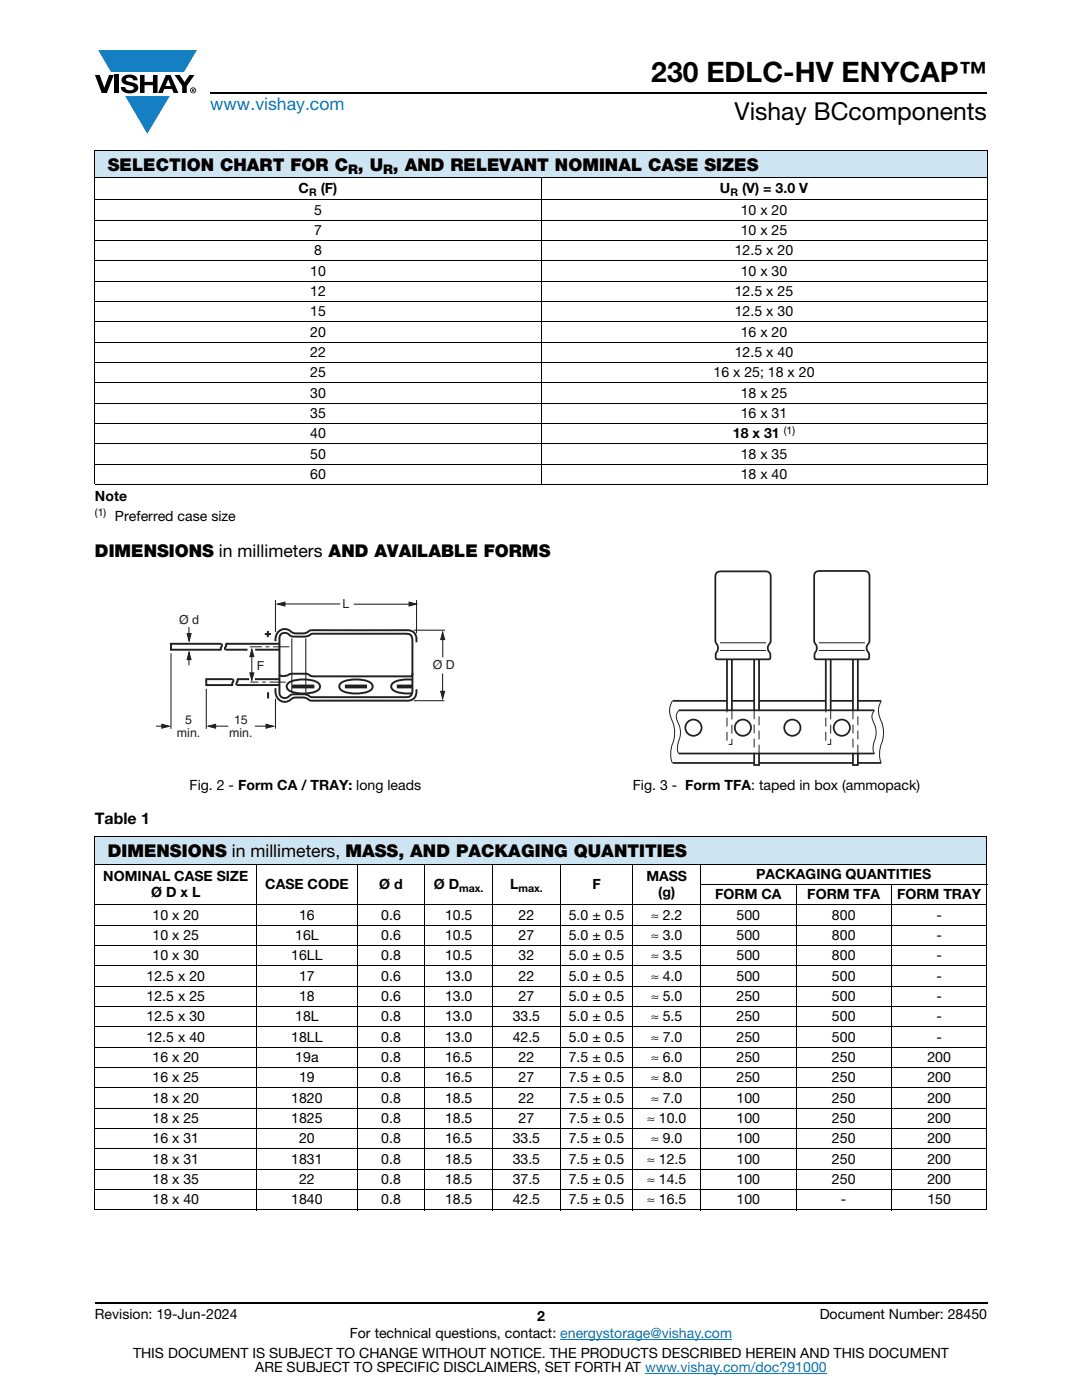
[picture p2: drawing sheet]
<svg xmlns="http://www.w3.org/2000/svg" width="216mm" height="279mm" viewBox="0 0 216 279" stroke-linecap="round" stroke-linejoin="round" font-family="sans-serif">
<g fill="#147fc3">
<path d="M19.6 10h19.7l-2.6 4.3h-1.1h-13.5z"/>
<path d="M25 19.2h8.9l-4.5 7.5z"/>
</g>
<g fill="#000">
<path d="M18.9 15h1l.9 2.5 1-2.5h.9l-1.4 3.6h-1zM22.9 15h.9v3.6h-.9zM24.6 15.3a2.1 2.1 0 0 1 2.8 .3l.1 .4h-.9a.79 .79 0 0 0-.7-.5 .79 .79 0 0 0-.8 .4l.3 .3 1 .2a1.08 1.08 0 0 1 1.2 1.1 1.08 1.08 0 0 1-1.1 1.1 1.73 1.73 0 0 1-2.4-1.2h.9a.96 .96 0 0 0 .8 .6 .96 .96 0 0 0 .9-.4 1.31 1.31 0 0 0-1.2-.6 1.03 1.03 0 0 1-1.1-.6 1.03 1.03 0 0 1 .2-1.1zM27.9 15h.9v1.3h1.7v-1.3h.9v3.6h-.9v-1.6h-1.7v1.6h-.9zM34.8 15h1.1l.9 1.4 1-1.4h1l-1.5 2.2v1.4h-.9v-1.4z"/>
<path d="M33.6 15.8l.5 1.4h-1.1zM33.1 15l-1.6 3.6h1l.3-.8h1.5l.3 .8h1l-1.6-3.6z"/>
<path d="M38.4 17.8h.2v.2h-.2zM38.3 17.7v.7h.1v-.3l.4 .3-.2-.3 .2-.2-.1-.2z"/>
<path d="M38.1 18a.46 .46 0 0 1 .9 0 .46 .46 0 0 1-.9 0zM37.9 18a.6 .6 0 0 0 1.2 0 .6 .6 0 0 0-1.2 0z"/>
</g>
<path d="M42 18.6h155M18.9 260h178.1" fill="none" stroke="#000" stroke-width=".36"/>
<path d="M111.8 267.3h34.3M128.7 274h36.3" fill="none" stroke="#067ec4" stroke-width=".2"/>
<path d="M18.9 30h178.1v5.5h-178.1z" fill="#cde5f3"/>
<g fill="none" stroke="#000" stroke-width=".2">
<path d="M18.9 30h178.1M18.9 35.5h178.1M18.9 39.9h178.1M18.9 30.1v66.5M107.9 35.4v61.4M197 30.1v66.5M18.9 44h178.1M18.9 48h178.1M18.9 52.1h178.1M18.9 56.1h178.1M18.9 60.2h178.1M18.9 64.2h178.1"/>
<path d="M18.9 68.3h178.1M18.9 72.4h178.1M18.9 76.4h178.1M18.9 80.5h178.1M18.9 84.5h178.1M18.9 88.6h178.1M18.9 92.6h178.1M18.9 96.7h178.1"/>
</g>
<path d="M44.2 128.5h-10.1v1.2h10.1M45 128.5h10.8M46.4 135.5h-5.2v1.2h5.3M55 137.3a2.25 2.25 0 0 0 1.8 2.8l.6-.1a3.8 3.8 0 0 1 4.2-.4l.7 .2h18.4a1.89 1.89 0 0 0 2.4-2.2M55 128a1.95 1.95 0 0 1 1-2.2 1.95 1.95 0 0 1 2.4 .5l.7 .1a3.6 3.6 0 0 0 2.7-.6h18.9a1.93 1.93 0 0 1 2.4 2.4M55.8 136.7h-8.5M56.1 126.5a1.42 1.42 0 0 1 1.9 .4l.8 .2a4.8 4.8 0 0 0 3.3-.6h18.7a1.21 1.21 0 0 1 1.5 1.5v9.6a1.21 1.21 0 0 1-1.5 1.5h-18.2l-.8-.1a4.4 4.4 0 0 0-3-.4l-.8 .1a1.24 1.24 0 0 1-1.6 .5 1.24 1.24 0 0 1-.6-1.6v-8.7a3 3 0 0 1 .3-2.4zM68 136.3a6.6 6.6 0 0 1 6 0 .92 .92 0 0 1 .3 1 .92 .92 0 0 1-.7 .6 7 7 0 0 1-5.6-.2 .85 .85 0 0 1 0-1.4zM82.3 134.4l-.2 .5-.3 .1h-18.9l-1.1-.2a3.5 3.5 0 0 0-2.5-.3h-1.2l-.5 .1a1.6 1.6 0 0 1-1.8 0" fill="none" stroke="#231f20" stroke-width=".39"/>
<path d="M68.9 136.7h4.2v.6h-4.2z" fill="#231f20"/>
<path d="M68.9 136.7h4.2v.6h-4.2z" fill="none" stroke="#231f20" stroke-width=".2"/>
<path d="M57.5 136.3a6.6 6.6 0 0 1 6 0 .92 .92 0 0 1 .3 1 .92 .92 0 0 1-.6 .6 7 7 0 0 1-5.7-.2 .85 .85 0 0 1 0-1.4z" fill="none" stroke="#231f20" stroke-width=".39"/>
<path d="M58.4 136.7h4.2v.6h-4.2z" fill="#231f20"/>
<path d="M58.4 136.7h4.2v.6h-4.2z" fill="none" stroke="#231f20" stroke-width=".2"/>
<path d="M82.3 135.6a6.5 6.5 0 0 0-3.9 .7 .92 .92 0 0 0-.3 .9 .92 .92 0 0 0 .7 .7l1.1 .4 2.3 .1" fill="none" stroke="#231f20" stroke-width=".39"/>
<path d="M79.3 136.7h3v.6h-3z" fill="#231f20"/>
<path d="M79.3 136.7h3v.6h-3z" fill="none" stroke="#231f20" stroke-width=".2"/>
<g fill="none" stroke="#231f20" stroke-width=".21">
<path d="M55 119.8v6.4M83.1 119.8v6.6M34.1 130.4v15.1M37.7 125.1v2.6M37.7 130.3v2.5M41.2 137.5v8M50.2 130.9v4.3M55 139.5v5.9M55.8 120.5h12.1M58.2 127.4v10.8M61 127.4v10.8M82.6 139.8h6.1"/>
<path d="M82.6 125.8h6.2M88.3 134.4v4.5M31.1 144.9h2.4M41.6 144.9h4M50.9 144.9h3.5"/>
</g>
<path d="M44.2 128.5a.55 .55 0 0 1-.1 .8l.1 .4M45 128.5a.55 .55 0 0 1-.1 .8l.1 .4h4.4M46.4 135.5a.56 .56 0 0 1-.1 .9l.2 .3M49.7 135.5l-2.4 .1a.55 .55 0 0 1-.1 .7l.1 .4M50.9 135.5h4.9M50.9 129.7h4.9" fill="none" stroke="#231f20" stroke-width=".39"/>
<path d="M49.9 134.3h.8l-.4 1.5z" fill="#231f20"/>
<path d="M49.9 134.3h.8l-.4 1.5z" fill="none" stroke="#231f20" stroke-width=".2"/>
<path d="M50.3 129.6l.4 1.5h-.8z" fill="#231f20"/>
<path d="M50.3 129.6l.4 1.5h-.8z" fill="none" stroke="#231f20" stroke-width=".2"/>
<path d="M52.8 126.5h1.3M53.4 125.9v1.3M53.5 138.1v1.3" fill="none" stroke="#231f20" stroke-width=".4"/>
<path d="M37.7 130.2l.4 1.5h-.8z" fill="#231f20"/>
<path d="M37.7 130.2l.4 1.5h-.8z" fill="none" stroke="#231f20" stroke-width=".2"/>
<path d="M37.3 126.5h.8l-.4 1.4z" fill="#231f20"/>
<path d="M37.3 126.5h.8l-.4 1.4z" fill="none" stroke="#231f20" stroke-width=".2"/>
<path d="M87.9 138h.8l-.4 1.5z" fill="#231f20"/>
<path d="M87.9 138h.8l-.4 1.5z" fill="none" stroke="#231f20" stroke-width=".2"/>
<path d="M88.3 126.7v4.5" fill="none" stroke="#231f20" stroke-width=".21"/>
<path d="M88.3 126.2l.4 1.4h-.8z" fill="#231f20"/>
<path d="M88.3 126.2l.4 1.4h-.8z" fill="none" stroke="#231f20" stroke-width=".2"/>
<path d="M55.4 120.6l1.5-.4v.8z" fill="#231f20"/>
<path d="M55.4 120.6l1.5-.4v.8z" fill="none" stroke="#231f20" stroke-width=".2"/>
<path d="M70.6 120.6h12.1" fill="none" stroke="#231f20" stroke-width=".21"/>
<path d="M81.6 120.2l1.5 .4-1.5 .4z" fill="#231f20"/>
<path d="M81.6 120.2l1.5 .4-1.5 .4z" fill="none" stroke="#231f20" stroke-width=".2"/>
<path d="M41.5 144.9l1.5-.4v.8z" fill="#231f20"/>
<path d="M41.5 144.9l1.5-.4v.8z" fill="none" stroke="#231f20" stroke-width=".2"/>
<path d="M53.1 144.5l1.5 .4-1.5 .4z" fill="#231f20"/>
<path d="M53.1 144.5l1.5 .4-1.5 .4z" fill="none" stroke="#231f20" stroke-width=".2"/>
<path d="M32.3 144.5l1.5 .4-1.5 .4z" fill="#231f20"/>
<g fill="none" stroke="#231f20" stroke-width=".2">
<path d="M49.9 129.1h2.4M50 136.1h1.6M52.3 136.1h.8M53 129.1h.8M53.8 136.1h3.2M54.5 129.1h3.2M134.2 139.9a4 4 0 0 0 0 4.2 6.2 6.2 0 0 1-.2 4.8l-.2 1.2a3.9 3.9 0 0 0 .4 2.1M143.7 129.8h9.1M143.7 128.3h9.2M163.4 129.8h9.2M163.4 128.3h9.2M175.9 139.9a4 4 0 0 0 0 4.2 6.2 6.2 0 0 1-.2 4.8l-.2 1.2a3.9 3.9 0 0 0 .4 2.1"/>
<path d="M32.3 144.5l1.5 .4-1.5 .4zM135.5 141.8a2.31 2.31 0 0 0 0 2.9 5.3 5.3 0 0 1-.3 3.9 2.13 2.13 0 0 0 .3 1.8M174.5 141.8a2.31 2.31 0 0 0 0 2.9 5.3 5.3 0 0 1-.2 3.9 2.13 2.13 0 0 0 .2 1.8"/>
</g>
<g fill="none" stroke="#231f20" stroke-width=".35">
<path d="M142.9 114.4a1.44 1.44 0 0 1 1.4-.4h7.9a1.11 1.11 0 0 1 1.6 1l-.1 13.2a1.52 1.52 0 0 0 0 2.2v.5a.49 .49 0 0 1-.4 .7h-10.1a.59 .59 0 0 1-.4-.9v-.3a1.63 1.63 0 0 0 0-2.2l-.1-13.2zM162.6 114.3a1.44 1.44 0 0 1 1.4-.3h8a1.11 1.11 0 0 1 1.5 1v13.2a1.52 1.52 0 0 0-.1 2.2v.5a.49 .49 0 0 1-.4 .7h-10.1a.59 .59 0 0 1-.4-.9l.1-.3a1.63 1.63 0 0 0-.1-2.2v-13.2zM134.2 139.9h10.9M145.1 131.6v10.2M146 139.9h4.5M146 131.6v10.2M150.5 131.6v10.2M151.5 131.6v10.2M151.5 139.9h13.3M164.8 131.6v10.2M165.8 131.6v10.2M165.8 139.9h4.4"/>
<path d="M170.2 131.6v10.2M171.2 131.6v10.2M171.2 139.9h4.6M134.2 152.3h16.3M135.4 150.4h39M135.4 141.8h39M150.5 150.4v2.3h1v-2.3M151.5 152.3h18.7M170.2 150.4v2.3h1v-2.3M171.2 152.3h4.6"/>
<circle cx="138.4" cy="145.2" r="1.62"/>
<circle cx="148.2" cy="145.2" r="1.62"/>
<circle cx="158.1" cy="145.2" r="1.62"/>
<circle cx="168" cy="145.2" r="1.62"/>
</g>
<path d="M146 141.8v6.8h-.9v-6.8M150.5 141.8v8.6M151.5 150.4v-8.6M165.8 141.8v6.8h-1v-6.8M170.2 141.8v8.6M171.2 150.4v-8.6" fill="none" stroke="#231f20" stroke-width=".2" stroke-dasharray="1.8 1.1" stroke-linecap="butt"/>
<path d="M18.9 167h178v5.5h-178z" fill="#cde5f3"/>
<g fill="none" stroke="#000" stroke-width=".2">
<path d="M18.9 167h178.1M18.9 172.5h178.1M18.9 167.1v74.3M51.2 172.4v69.2M71.3 172.4v69.2M84.8 172.4v69.2M98.3 172.4v69.2M111.8 172.4v69.2M126.3 172.4v69.2M139.7 176.6h57.3M139.8 172.4v69.2M158.8 176.5v65.1"/>
<path d="M177.9 176.5v65.1M196.9 167.1v74.3M18.9 180.6h178.1M18.9 184.7h178.1M18.9 188.7h178.1M18.9 192.8h178.1M18.9 196.8h178.1M18.9 200.9h178.1M18.9 204.9h178.1M18.9 209h178.1M18.9 213.1h178.1M18.9 217.1h178.1"/>
<path d="M18.9 221.2h178.1M18.9 225.2h178.1M18.9 229.3h178.1M18.9 233.3h178.1M18.9 237.4h178.1M18.9 241.5h178.1"/>
</g>
<text font-size="5.6" x="130" y="16.4">230 EDLC-HV ENYCAP™</text>
<text font-size="4.9" x="146.6" y="24">Vishay BCcomponents</text>
<text font-size="3.5" fill="#067ec4" x="42" y="21.9">www.vishay.com</text>
<g font-size="3.5">
<text x="21.5" y="34.1">SELECTION CHART FOR C , U , AND RELEVANT NOMINAL CASE SIZES</text>
<text x="18.9" y="111.1">DIMENSIONS in millimeters AND AVAILABLE FORMS</text>
<text x="21.5" y="171.1">DIMENSIONS in millimeters, MASS, AND PACKAGING QUANTITIES</text>
</g>
<text font-size="3.2" x="18.9" y="164.5">Table 1</text>
<g font-size="2.8">
<text x="59.6" y="38.6">C</text>
<text x="64" y="38.6">(F)</text>
<text x="143.7" y="38.6">U</text>
<text x="148.1" y="38.6">(V) = 3.0 V</text>
<text x="62.7" y="42.8">5</text>
<text x="62.7" y="46.9">7</text>
<text x="147.8" y="42.8">10 x 20</text>
<text x="147.8" y="46.9">10 x 25</text>
<text x="62.7" y="51">8</text>
<text x="146.6" y="51">12.5 x 20</text>
<text x="61.9" y="55">10</text>
<text x="61.9" y="59.1">12</text>
<text x="146.6" y="59.1">12.5 x 25</text>
<text x="147.8" y="55">10 x 30</text>
<text x="61.9" y="63.1">15</text>
<text x="146.6" y="63.1">12.5 x 30</text>
<text x="61.9" y="67.2">20</text>
<text x="61.9" y="71.2">22</text>
<text x="146.6" y="71.2">12.5 x 40</text>
<text x="147.8" y="67.2">16 x 20</text>
<text x="61.9" y="75.3">25</text>
<text x="142.4" y="75.3">16 x 25; 18 x 20</text>
<text x="61.9" y="79.4">30</text>
<text x="61.9" y="83.4">35</text>
<text x="147.8" y="79.4">18 x 25</text>
<text x="147.8" y="83.4">16 x 31</text>
<text x="61.9" y="87.5">40</text>
<text x="146.2" y="87.5">18 x 31</text>
<text x="61.9" y="91.5">50</text>
<text x="61.9" y="95.6">60</text>
<text x="147.8" y="91.5">18 x 35</text>
<text x="147.8" y="95.6">18 x 40</text>
<text x="18.9" y="100">Note</text>
<text x="22.9" y="103.9">Preferred case size</text>
<text x="37.8" y="157.6">Fig. 2 - Form CA / TRAY: long leads</text>
<text x="126.3" y="157.6">Fig. 3 - Form TFA: taped in box (ammopack)</text>
<text x="20.6" y="175.9">NOMINAL CASE SIZE</text>
<text x="30.2" y="179">Ø D x L</text>
<text x="52.9" y="177.5">CASE CODE</text>
<text x="75.7" y="177.5">Ø d</text>
<text x="86.6" y="177.5">Ø D</text>
<text x="101.8" y="177.5">L</text>
<text x="118.2" y="177.5">F</text>
<text x="129" y="175.9">MASS</text>
<text x="131.3" y="179">(g)</text>
<text x="142.7" y="179.5">FORM CA</text>
<text x="150.9" y="175.4">PACKAGING QUANTITIES</text>
<text x="161.1" y="179.5">FORM TFA</text>
<text x="179" y="179.5">FORM TRAY</text>
<text x="30.4" y="183.5">10 x 20</text>
<text x="59.7" y="183.5">16</text>
<text x="76.1" y="183.5">0.6</text>
<text x="88.8" y="183.5">10.5</text>
<text x="103.5" y="183.5">22</text>
<text x="113.5" y="183.5">5.0 ± 0.5</text>
<text x="129.9" y="183.5">≈ 2.2</text>
<text x="147" y="183.5">500</text>
<text x="166" y="183.5">800</text>
<text x="186.9" y="183.5">-</text>
<text x="30.4" y="187.6">10 x 25</text>
<text x="30.4" y="191.7">10 x 30</text>
<text x="58.1" y="191.7">16LL</text>
<text x="58.9" y="187.6">16L</text>
<text x="76.1" y="187.6">0.6</text>
<text x="76.1" y="191.7">0.8</text>
<text x="88.8" y="187.6">10.5</text>
<text x="88.8" y="191.7">10.5</text>
<text x="103.5" y="187.6">27</text>
<text x="103.5" y="191.7">32</text>
<text x="113.5" y="187.6">5.0 ± 0.5</text>
<text x="113.5" y="191.7">5.0 ± 0.5</text>
<text x="129.9" y="187.6">≈ 3.0</text>
<text x="129.9" y="191.7">≈ 3.5</text>
<text x="147" y="187.6">500</text>
<text x="147" y="191.7">500</text>
<text x="166" y="187.6">800</text>
<text x="166" y="191.7">800</text>
<text x="186.9" y="187.6">-</text>
<text x="186.9" y="191.7">-</text>
<text x="29.3" y="195.7">12.5 x 20</text>
<text x="59.7" y="195.7">17</text>
<text x="76.1" y="195.7">0.6</text>
<text x="88.8" y="195.7">13.0</text>
<text x="103.5" y="195.7">22</text>
<text x="113.5" y="195.7">5.0 ± 0.5</text>
<text x="129.9" y="195.7">≈ 4.0</text>
<text x="147" y="195.7">500</text>
<text x="166" y="195.7">500</text>
<text x="186.9" y="195.7">-</text>
<text x="29.3" y="199.8">12.5 x 25</text>
<text x="29.3" y="203.8">12.5 x 30</text>
<text x="58.9" y="203.8">18L</text>
<text x="59.7" y="199.8">18</text>
<text x="76.1" y="199.8">0.6</text>
<text x="76.1" y="203.8">0.8</text>
<text x="88.8" y="199.8">13.0</text>
<text x="88.8" y="203.8">13.0</text>
<text x="102.3" y="203.8">33.5</text>
<text x="103.5" y="199.8">27</text>
<text x="113.5" y="199.8">5.0 ± 0.5</text>
<text x="113.5" y="203.8">5.0 ± 0.5</text>
<text x="129.9" y="199.8">≈ 5.0</text>
<text x="129.9" y="203.8">≈ 5.5</text>
<text x="147" y="199.8">250</text>
<text x="147" y="203.8">250</text>
<text x="166" y="199.8">500</text>
<text x="166" y="203.8">500</text>
<text x="186.9" y="199.8">-</text>
<text x="186.9" y="203.8">-</text>
<text x="29.3" y="207.9">12.5 x 40</text>
<text x="58.1" y="207.9">18LL</text>
<text x="76.1" y="207.9">0.8</text>
<text x="88.8" y="207.9">13.0</text>
<text x="102.3" y="207.9">42.5</text>
<text x="113.5" y="207.9">5.0 ± 0.5</text>
<text x="129.9" y="207.9">≈ 7.0</text>
<text x="147" y="207.9">250</text>
<text x="166" y="207.9">500</text>
<text x="186.9" y="207.9">-</text>
<text x="30.4" y="211.9">16 x 20</text>
<text x="58.9" y="211.9">19a</text>
<text x="76.1" y="211.9">0.8</text>
<text x="88.8" y="211.9">16.5</text>
<text x="103.5" y="211.9">22</text>
<text x="113.5" y="211.9">7.5 ± 0.5</text>
<text x="129.9" y="211.9">≈ 6.0</text>
<text x="147" y="211.9">250</text>
<text x="166" y="211.9">250</text>
<text x="185.1" y="211.9">200</text>
<text x="30.4" y="216">16 x 25</text>
<text x="30.4" y="220">18 x 20</text>
<text x="58.1" y="220">1820</text>
<text x="59.7" y="216">19</text>
<text x="76.1" y="216">0.8</text>
<text x="76.1" y="220">0.8</text>
<text x="88.8" y="216">16.5</text>
<text x="88.8" y="220">18.5</text>
<text x="103.5" y="216">27</text>
<text x="103.5" y="220">22</text>
<text x="113.5" y="216">7.5 ± 0.5</text>
<text x="113.5" y="220">7.5 ± 0.5</text>
<text x="129.9" y="216">≈ 8.0</text>
<text x="129.9" y="220">≈ 7.0</text>
<text x="147" y="216">250</text>
<text x="147" y="220">100</text>
<text x="166" y="216">250</text>
<text x="166" y="220">250</text>
<text x="185.1" y="216">200</text>
<text x="185.1" y="220">200</text>
<text x="30.4" y="224.1">18 x 25</text>
<text x="58.1" y="224.1">1825</text>
<text x="76.1" y="224.1">0.8</text>
<text x="88.8" y="224.1">18.5</text>
<text x="103.5" y="224.1">27</text>
<text x="113.5" y="224.1">7.5 ± 0.5</text>
<text x="129.1" y="224.1">≈ 10.0</text>
<text x="147" y="224.1">100</text>
<text x="166" y="224.1">250</text>
<text x="185.1" y="224.1">200</text>
<text x="30.4" y="228.2">16 x 31</text>
<text x="30.4" y="232.2">18 x 31</text>
<text x="58.1" y="232.2">1831</text>
<text x="59.7" y="228.2">20</text>
<text x="76.1" y="228.2">0.8</text>
<text x="76.1" y="232.2">0.8</text>
<text x="88.8" y="228.2">16.5</text>
<text x="88.8" y="232.2">18.5</text>
<text x="102.3" y="228.2">33.5</text>
<text x="102.3" y="232.2">33.5</text>
<text x="113.5" y="228.2">7.5 ± 0.5</text>
<text x="113.5" y="232.2">7.5 ± 0.5</text>
<text x="129.1" y="232.2">≈ 12.5</text>
<text x="129.9" y="228.2">≈ 9.0</text>
<text x="147" y="228.2">100</text>
<text x="147" y="232.2">100</text>
<text x="166" y="228.2">250</text>
<text x="166" y="232.2">250</text>
<text x="185.1" y="228.2">200</text>
<text x="185.1" y="232.2">200</text>
<text x="30.4" y="236.3">18 x 35</text>
<text x="59.7" y="236.3">22</text>
<text x="76.1" y="236.3">0.8</text>
<text x="88.8" y="236.3">18.5</text>
<text x="102.3" y="236.3">37.5</text>
<text x="113.5" y="236.3">7.5 ± 0.5</text>
<text x="129.1" y="236.3">≈ 14.5</text>
<text x="147" y="236.3">100</text>
<text x="166" y="236.3">250</text>
<text x="185.1" y="236.3">200</text>
<text x="30.4" y="240.3">18 x 40</text>
<text x="58.1" y="240.3">1840</text>
<text x="76.1" y="240.3">0.8</text>
<text x="88.8" y="240.3">18.5</text>
<text x="102.3" y="240.3">42.5</text>
<text x="113.5" y="240.3">7.5 ± 0.5</text>
<text x="129.1" y="240.3">≈ 16.5</text>
<text x="147" y="240.3">100</text>
<text x="167.8" y="240.3">-</text>
<text x="185.1" y="240.3">150</text>
<text x="18.9" y="263.3">Revision: 19-Jun-2024</text>
<text x="107.2" y="263.6">2</text>
<text x="163.6" y="263.3">Document Number: 28450</text>
<text x="69.8" y="267.1">For technical questions, contact: energystorage@vishay.com</text>
<text x="26.5" y="271">THIS DOCUMENT IS SUBJECT TO CHANGE WITHOUT NOTICE. THE PRODUCTS DESCRIBED HEREIN AND THIS DOCUMENT</text>
<text x="50.9" y="273.8">ARE SUBJECT TO SPECIFIC DISCLAIMERS, SET FORTH AT www.vishay.com/doc?91000</text>
</g>
<g font-size="2.6">
<text x="69.4" y="34.8">R</text>
<text x="76.4" y="34.8">R</text>
</g>
<g font-size="2.5" fill="#231f20">
<text x="35.7" y="124.4">Ø d</text>
<text x="68.4" y="121.4">L</text>
<text x="51.2" y="133.7">F</text>
<text x="86.4" y="133.6">Ø D</text>
<text x="35.3" y="147">min.</text>
<text x="37" y="144.5">5</text>
<text x="45.7" y="147">min.</text>
<text x="46.7" y="144.5">15</text>
</g>
<g font-size="2.1">
<text x="61.7" y="39.1">R</text>
<text x="145.8" y="39.1">R</text>
<text x="156.4" y="86.6">(1)</text>
<text x="18.9" y="103">(1)</text>
<text x="91.7" y="178">max.</text>
<text x="103.5" y="178">max.</text>
</g>
</svg>
